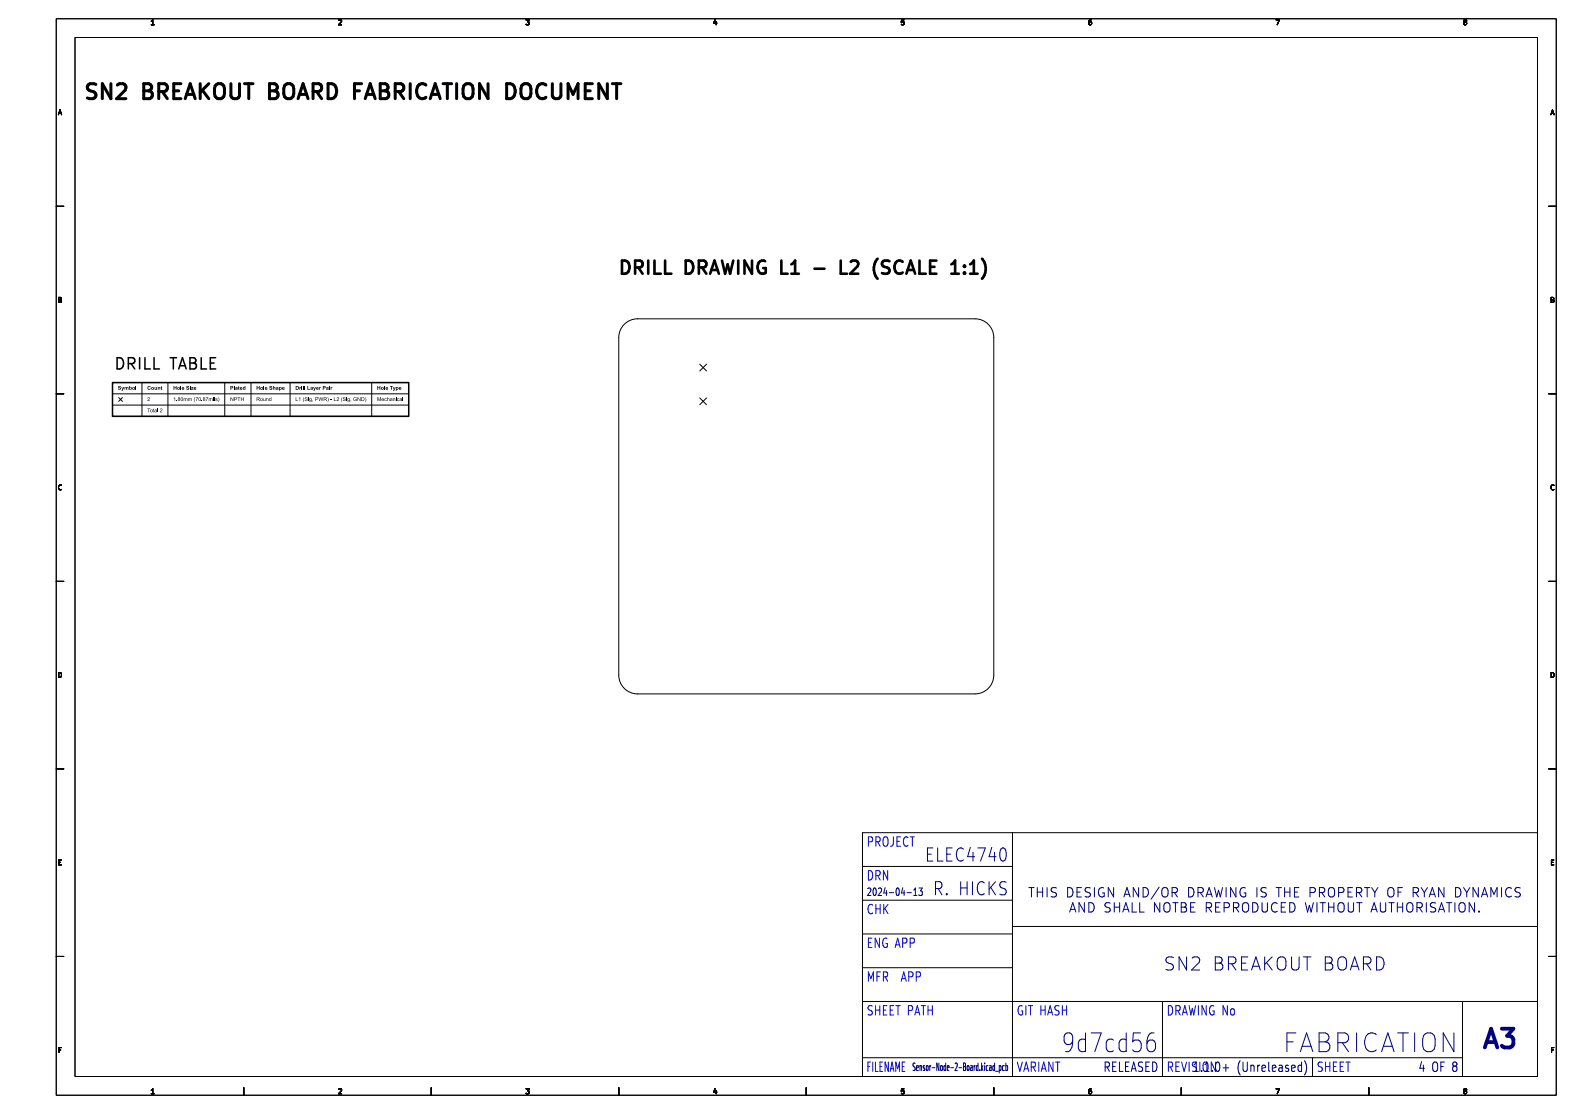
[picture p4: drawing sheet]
<svg xmlns="http://www.w3.org/2000/svg" width="420mm" height="297mm" viewBox="0 0 420 297" stroke-linecap="round" stroke-linejoin="round" font-family="sans-serif">
<g fill="none" stroke="#000" stroke-width=".4">
<path d="M31.2 95.4a1.58 1.58 0 0 1 1.7 .9 1.58 1.58 0 0 1-.5 1.9l-1.2 .2zM34.2 96.9h1.2a.81 .81 0 0 0 .6-.7 .81 .81 0 0 0-.6-.8h-1.2v3M34.9 96.9l1 1.5M37.2 95.4v3M38.7 95.4v3h1.4M41.1 95.4v3h1.4M45.4 95.4h1.7M46.2 95.4v3M47.7 98.4l1-3 1 3M47.9 97.5h1.5M50.7 95.4l1.2 .1a.72 .72 0 0 1 .3 .7 .72 .72 0 0 1-.5 .6 .8 .8 0 0 1 .7 .7 .8 .8 0 0 1-.6 .9h-1.1zM50.7 96.8h1"/>
<path d="M53.7 95.4v3h1.4M56.1 96.8h1M57.5 95.4h-1.4v3h1.4M30 102h79v9h-79z"/>
</g>
<g fill="none" stroke="#000" stroke-width=".27">
<path d="M15 5h400v287h-400zM20 10h390v277h-390zM40.3 6.6h.8M40.3 5.7l.4-.4v1.3M90.3 5.4l.5-.1 .3 .4-.8 .9h.8M140.3 5.3h.8l-.4 .5 .3 .1v.6h-.7M190.7 5.2l-.4 1h.9M191 5.7v.9M241 5.3h-.6l-.1 .6h.7v.6h-.7M291 5.3l-.6 .3-.1 .7 .3 .3 .4-.1v-.6l-.4-.1-.3 .2M340.3 5.3h.9l-.6 1.3M390.6 5.9l-.3 .2 .3 .5 .5-.3-.3-.4"/>
<path d="M390.6 5.9l-.3-.3 .3-.3 .5 .2-.3 .4M390.6 5.9h.2M15.6 30.6l.4-1.3 .4 1.3M15.7 30.2h.6M413.6 30.6l.4-1.3 .4 1.3M413.7 30.2h.6M15 55h2M413 55h2M15.7 79.3h.4l.2 .2-.2 .4 .3 .4-.2 .3h-.5zM15.7 79.9h.4M413.6 79.3h.5l.2 .2-.2 .4 .3 .4-.3 .3h-.5zM413.6 79.9h.5"/>
<path d="M166.2 86.8a5 5 0 0 1 3.8-1.8h90a5 5 0 0 1 5 5v90a5 5 0 0 1-5 5h-90a5 5 0 0 1-5-5v-90a5 5 0 0 1 1.2-3.2zM186.6 97.1l1.8 1.8M188.4 97.1l-1.8 1.8M15 105h2M30 111h79M30 102h79M30 108h79M30 105h79M31.6 106l1 1M32.6 106l-1 1M37.9 102v9M44.8 102v9"/>
<path d="M59.9 102v9M66.9 102v9M77.4 102v9M99.1 102v9M186.6 106.1l1.8 1.8M188.4 106.1l-1.8 1.8M413 105h2M16.4 129.4a.58 .58 0 0 0-.8 .5 .58 .58 0 0 0 .8 .6M414.4 129.4a.58 .58 0 0 0-.8 .5 .58 .58 0 0 0 .8 .6M15 155h2M413 155h2M15.7 179.3a.66 .66 0 0 1 .7 .6 .66 .66 0 0 1-.7 .7z"/>
<path d="M413.6 179.3a.66 .66 0 0 1 .8 .6 .66 .66 0 0 1-.8 .7zM15 205h2M413 205h2M15.7 229.9h.5M16.3 229.3h-.6v1.3h.6M230 231h40M270 222v65M410 222h-180v65M413.7 229.9h.4M414.3 229.3h-.6v1.3h.6M15 255h2M230 249h40"/>
<path d="M230 240h40M230 258h40M270 247h140M413 255h2M15.8 279.9h.4M16.4 279.3h-.6v1.3M230 267h180M310 267v20M390 267v20M413.7 279.9h.5M414.4 279.3h-.7v1.3M40.3 290.7l.4-.4v1.3"/>
<path d="M40.3 291.6h.8M65 290v2M90.3 290.4l.5-.1 .3 .4-.8 .9h.8M115 290v2M140.3 290.3h.8l-.4 .5 .3 .1v.6h-.7M165 290v2M190.7 290.2l-.4 1h.9M191 290.7v.9M215 290v2M230 282h160M241 290.3h-.6l-.1 .6h.7v.6h-.7M265 290v2"/>
<path d="M291 290.3l-.6 .3-.1 .7 .3 .3 .4-.1v-.6l-.4-.1-.3 .2M315 290v2M340.3 290.3h.9l-.6 1.3M350 282v5M365 290v2M390.6 290.9l-.3-.3 .3-.3 .5 .2-.3 .4M390.6 290.9l-.3 .2 .3 .5 .5-.3-.3-.4M390.6 290.9h.2"/>
</g>
<g fill="#000">
<path d="M31.6 103l.3-.1 .3 .2h-.5l.1 .2a.39 .39 0 0 1 .4 .3 .39 .39 0 0 1-.4 .4 .39 .39 0 0 1-.3-.4l.6 .1-.6-.4z" fill-rule="evenodd"/>
<path d="M32.3 103.2h.2l.2 .5 .2-.5h.2l-.5 1h-.2l.2-.3z" fill-rule="evenodd"/>
<path d="M33.2 103.2h1l.1 .7h-.2l-.1-.6-.2 .6h-.2l-.1-.6-.1 .6h-.2z" fill-rule="evenodd"/>
<path d="M34.4 102.9h.2v.4a.33 .33 0 0 1 .5 0 .33 .33 0 0 1 0 .5 .33 .33 0 0 1-.5 0l-.2 .1v-.4l.3 .2a.21 .21 0 0 0 .2 0 .21 .21 0 0 0 .1-.3 .21 .21 0 0 0-.3-.1l-.3 .2z" fill-rule="evenodd"/>
<path d="M35.4 103.3a.38 .38 0 0 1 .6 .1 .38 .38 0 0 1-.3 .5 .38 .38 0 0 1-.4-.3h.2a.2 .2 0 0 0 .2 .1 .2 .2 0 0 0 .1-.3 .2 .2 0 0 0-.3 0l-.2 .2z" fill-rule="evenodd"/>
<path d="M36.2 102.9h.2v1h-.2z" fill-rule="evenodd"/>
<path d="M39.3 108.9h.8l-.4 .1v.9l-.1-.9z" fill-rule="evenodd"/>
<path d="M39.4 106a.35 .35 0 0 1 .6 .1 .35 .35 0 0 1-.3 .5l-.2 .2 .5 .1h-.7l.4-.4a.21 .21 0 0 0 .2-.3 .21 .21 0 0 0-.2-.2 .21 .21 0 0 0-.3 .2z" fill-rule="evenodd"/>
<path d="M39.4 103l.6-.1 .2 .3h-.2a.26 .26 0 0 0-.4 0 .26 .26 0 0 0 0 .4 .26 .26 0 0 0 .4-.1l.2 .1a.49 .49 0 0 1-.8 .2 .49 .49 0 0 1 0-.8z" fill-rule="evenodd"/>
<path d="M40.2 109.3a.36 .36 0 0 1 .5 0 .36 .36 0 0 1-.2 .6 .36 .36 0 0 1-.4-.3 .28 .28 0 0 0 .3 .2 .28 .28 0 0 0 .2-.3 .22 .22 0 0 0-.2-.2 .22 .22 0 0 0-.2 .3z" fill-rule="evenodd"/>
<path d="M40.4 103.3a.38 .38 0 0 1 .6 0 .38 .38 0 0 1-.2 .6 .38 .38 0 0 1-.5-.3h.2a.2 .2 0 0 0 .3 .1 .2 .2 0 0 0 .1-.3 .2 .2 0 0 0-.3 0l-.3 .2z" fill-rule="evenodd"/>
<path d="M40.8 109l.3 .2-.1 .5 .1 .2-.2-.1z" fill-rule="evenodd"/>
<path d="M41.3 109.2h.5v.7h-.5l-.1-.2a.27 .27 0 0 0 .3 .1 .27 .27 0 0 0 .2-.2l-.5 .1 .5-.2-.1-.2-.4 .1z" fill-rule="evenodd"/>
<path d="M41.2 103.2h.2l.1 .6 .2-.6h.2v.7l-.6-.1z" fill-rule="evenodd"/>
<path d="M42 108.9l.1 1z" fill-rule="evenodd"/>
<path d="M42.1 103.2l.6 .1v.6h-.2l-.1-.6-.1 .6h-.2z" fill-rule="evenodd"/>
<path d="M42.9 103l.2-.1 .2 .3-.2 .4 .2 .3-.3-.1z" fill-rule="evenodd"/>
<path d="M42.8 109a.35 .35 0 0 1 .5 .1 .35 .35 0 0 1-.3 .5l-.2 .2 .5 .1h-.7l.4-.4a.21 .21 0 0 0 .2-.3 .21 .21 0 0 0-.2-.2 .21 .21 0 0 0-.2 .2z" fill-rule="evenodd"/>
<path d="M46.3 102.9h.2v.4h.4v-.4h.2v1h-.2v-.4h-.4v.4h-.2z" fill-rule="evenodd"/>
<path d="M46.3 106.2l.4-.3v1l-.1-.8z" fill-rule="evenodd"/>
<path d="M47.1 106.8l.1 .1z" fill-rule="evenodd"/>
<path d="M47.4 103.3a.38 .38 0 0 1 .6 .1 .38 .38 0 0 1-.3 .5 .38 .38 0 0 1-.5-.3h.2a.2 .2 0 0 0 .3 .1 .2 .2 0 0 0 .1-.3 .2 .2 0 0 0-.3 0l-.3 .2z" fill-rule="evenodd"/>
<path d="M47.5 106a.27 .27 0 0 1 .4 0 .27 .27 0 0 1 0 .4 .27 .27 0 0 1 .2 .3 .27 .27 0 0 1-.3 .2 .27 .27 0 0 1-.3-.3 .21 .21 0 0 0 .3 .2 .21 .21 0 0 0 .1-.3 .21 .21 0 0 0-.4 .1h-.1l.2-.2-.2-.2a.21 .21 0 0 0 .3 .1 .21 .21 0 0 0 .1-.3l-.4 .2z" fill-rule="evenodd"/>
<path d="M48.1 102.9h.2v1h-.2z" fill-rule="evenodd"/>
<path d="M48.3 106a.43 .43 0 0 1 .5 .4 .43 .43 0 0 1-.5 .4v-.4a.25 .25 0 0 0 0 .4 .25 .25 0 0 0 .4 0 .25 .25 0 0 0 0-.4 .25 .25 0 0 0 0-.3 .25 .25 0 0 0-.4 0 .25 .25 0 0 0 0 .3z" fill-rule="evenodd"/>
<path d="M48.6 103.3l.4-.1 .2 .4-.5 .1h.4a.35 .35 0 0 1-.4 .2 .35 .35 0 0 1-.2-.4h.5l-.2-.2-.3 .2z" fill-rule="evenodd"/>
<path d="M49 106.2h.9l.1 .7-.3-.6-.2 .6-.2-.6-.3 .6z" fill-rule="evenodd"/>
<path d="M49.8 103l.3-.1 .3 .2h-.5l.1 .2a.39 .39 0 0 1 .4 .3 .39 .39 0 0 1-.4 .4 .39 .39 0 0 1-.4-.4l.7 .1-.6-.4z" fill-rule="evenodd"/>
<path d="M50.2 106.2h.8l.1 .7-.2-.6-.2 .6-.2-.6-.3 .6z" fill-rule="evenodd"/>
<path d="M50.6 102.9l.2 .2z" fill-rule="evenodd"/>
<path d="M50.6 103.2h.2v.7h-.2z" fill-rule="evenodd"/>
<path d="M51 103.2h.6l-.4 .6 .4-.1v.2h-.7l.4-.6h-.3z" fill-rule="evenodd"/>
<path d="M51.9 105.9l-.1 .8 .2 .5-.3-.6z" fill-rule="evenodd"/>
<path d="M51.8 103.3l.4-.1 .1 .4-.4 .1h.4a.35 .35 0 0 1-.4 .2 .35 .35 0 0 1-.2-.4h.4l-.1-.2-.3 .2z" fill-rule="evenodd"/>
<path d="M52.1 105.9h.7l-.4 1-.1-.3 .3-.6z" fill-rule="evenodd"/>
<path d="M53.1 106a.44 .44 0 0 1 .5 .4 .44 .44 0 0 1-.6 .4v-.4a.25 .25 0 0 0 .1 .4 .25 .25 0 0 0 .3 0 .25 .25 0 0 0 0-.4 .25 .25 0 0 0 0-.3 .25 .25 0 0 0-.3 0 .25 .25 0 0 0-.1 .3z" fill-rule="evenodd"/>
<path d="M53.8 106.8l.1 .1z" fill-rule="evenodd"/>
<path d="M54.2 106a.27 .27 0 0 1 .4 0 .27 .27 0 0 1 0 .4 .27 .27 0 0 1 .2 .3 .27 .27 0 0 1-.3 .2 .27 .27 0 0 1-.3-.3 .21 .21 0 0 0 .3 .2 .21 .21 0 0 0 0-.3 .21 .21 0 0 0-.3 .1h-.1l.2-.2-.2-.2a.21 .21 0 0 0 .3 .1 .21 .21 0 0 0 .1-.3l-.4 .2z" fill-rule="evenodd"/>
<path d="M54.9 105.9h.6l-.4 1v-.3l.3-.6z" fill-rule="evenodd"/>
<path d="M55.7 106.2h.9l.1 .7-.3-.6-.2 .6-.2-.6-.3 .6z" fill-rule="evenodd"/>
<path d="M56.8 105.9l.2 .1z" fill-rule="evenodd"/>
<path d="M56.8 106.2l.2 .7z" fill-rule="evenodd"/>
<path d="M57.1 105.9l.2 1z" fill-rule="evenodd"/>
<path d="M57.5 106.3l.4-.1 .1 .2-.4-.1 .1 .2a.27 .27 0 0 1 .2 .3 .27 .27 0 0 1-.3 .2 .27 .27 0 0 1-.2-.3 .22 .22 0 0 0 .3 .2 .22 .22 0 0 0 .2-.3l-.4-.1z" fill-rule="evenodd"/>
<path d="M58.2 105.9l.3 .5-.3 .8 .2-.8z" fill-rule="evenodd"/>
<path d="M61.4 105.9l.7 .8 .1-.8v1l-.6-.8-.2 .8z" fill-rule="evenodd"/>
<path d="M61.4 102.9h.5a.35 .35 0 0 1 .3 .5 .35 .35 0 0 1-.6 .1v.4h-.2v-.5l.6-.2-.4-.1v.3h-.2z" fill-rule="evenodd"/>
<path d="M62.4 102.9h.2v1h-.2z" fill-rule="evenodd"/>
<path d="M62.5 105.9h.3a.31 .31 0 0 1 .4 .3 .31 .31 0 0 1-.4 .3h-.2l-.1 .4v-.5l.6-.2-.5-.2-.1 .4z" fill-rule="evenodd"/>
<path d="M62.8 103.3l.5-.1 .1 .7h-.6l-.1-.2 .3 .1 .2-.2-.5 .1 .5-.3h-.5z" fill-rule="evenodd"/>
<path d="M63.3 105.9h.8l-.3 .1v.9l-.2-.9z" fill-rule="evenodd"/>
<path d="M63.5 103l.2-.1 .2 .3-.2 .4 .2 .3-.3-.1z" fill-rule="evenodd"/>
<path d="M64.2 105.9l.2 .4h.5l.1-.4v1l-.1-.5h-.5l-.2 .5z" fill-rule="evenodd"/>
<path d="M64 103.3l.5-.1 .1 .4-.5 .1h.5a.35 .35 0 0 1-.4 .2 .35 .35 0 0 1-.3-.4h.5l-.1-.2-.4 .2z" fill-rule="evenodd"/>
<path d="M64.8 103.3h.5v-.4h.1v1h-.5l-.2-.4 .2 .2a.21 .21 0 0 0 .4-.1 .21 .21 0 0 0-.3-.3l-.3 .2z" fill-rule="evenodd"/>
<path d="M68.4 102.9h.2v.4h.4v-.4h.2v1h-.2v-.4h-.4v.4h-.2z" fill-rule="evenodd"/>
<path d="M68.4 105.9h.5a.28 .28 0 0 1 .3 .2 .28 .28 0 0 1-.2 .4l.3 .4-.6-.4-.3 .4v-.5l.7-.2-.5-.2-.2 .4z" fill-rule="evenodd"/>
<path d="M69.5 106.3a.36 .36 0 0 1 .6 0 .36 .36 0 0 1-.2 .6 .36 .36 0 0 1-.5-.3 .28 .28 0 0 0 .3 .2 .28 .28 0 0 0 .2-.3 .22 .22 0 0 0-.2-.2 .22 .22 0 0 0-.2 .3z" fill-rule="evenodd"/>
<path d="M69.5 103.3a.38 .38 0 0 1 .6 .1 .38 .38 0 0 1-.2 .5 .38 .38 0 0 1-.5-.3h.2a.2 .2 0 0 0 .3 .1 .2 .2 0 0 0 .1-.3 .2 .2 0 0 0-.4 0l-.2 .2z" fill-rule="evenodd"/>
<path d="M70.3 102.9h.2v1h-.2z" fill-rule="evenodd"/>
<path d="M70.2 106.2l.3 .6 .3-.6v.7l-.5-.1z" fill-rule="evenodd"/>
<path d="M71 106.2l.5 .1 .1 .6-.3-.6-.3 .6z" fill-rule="evenodd"/>
<path d="M70.7 103.3l.5-.1 .1 .4-.5 .1h.5a.35 .35 0 0 1-.4 .2 .35 .35 0 0 1-.3-.4h.5l-.1-.2-.4 .2z" fill-rule="evenodd"/>
<path d="M71.9 103l.4-.1 .3 .2h-.5v.2a.39 .39 0 0 1 .5 .3 .39 .39 0 0 1-.4 .4 .39 .39 0 0 1-.4-.4l.6 .1-.5-.4z" fill-rule="evenodd"/>
<path d="M71.8 106.3h.4l.2-.4v1h-.5l-.1-.3a.2 .2 0 0 0 .3 .1 .2 .2 0 0 0 .1-.3 .2 .2 0 0 0-.3 0l-.2 .2z" fill-rule="evenodd"/>
<path d="M72.8 102.9h.2v.4h.4v.6h-.1l-.2-.6-.1 .6h-.2z" fill-rule="evenodd"/>
<path d="M73.7 103.3l.5-.1 .1 .7h-.6l-.1-.2h.4h-.4l.4-.3h-.4z" fill-rule="evenodd"/>
<path d="M74.4 103.2l.2 .1a.33 .33 0 0 1 .4 0 .33 .33 0 0 1 0 .5 .33 .33 0 0 1-.4 0v.4h-.2v-.7l.2 .2a.21 .21 0 0 0 .4-.1 .21 .21 0 0 0-.3-.3l-.3 .2z" fill-rule="evenodd"/>
<path d="M75.3 103.3l.5-.1 .1 .4-.5 .1h.5a.35 .35 0 0 1-.5 .2 .35 .35 0 0 1-.2-.4h.5l-.1-.2-.4 .2z" fill-rule="evenodd"/>
<path d="M78.9 105.9l.1 .9 .5 .1h-.6z" fill-rule="evenodd"/>
<path d="M78.9 102.9h.3a.5 .5 0 0 1 .5 .5 .5 .5 0 0 1-.5 .5h-.3v-.2h.3a.34 .34 0 0 0 .3-.4 .34 .34 0 0 0-.4-.2v.6h-.2z" fill-rule="evenodd"/>
<path d="M79.9 103.2h.4l-.2 .2-.1 .5h-.1z" fill-rule="evenodd"/>
<path d="M79.7 106.2l.3-.3v1l-.1-.8z" fill-rule="evenodd"/>
<path d="M80.4 102.9l.2 .2z" fill-rule="evenodd"/>
<path d="M80.4 103.2h.2v.7h-.2z" fill-rule="evenodd"/>
<path d="M80.8 102.9h.2v1h-.2z" fill-rule="evenodd"/>
<path d="M81 105.9l-.1 .8 .2 .5-.3-.6z" fill-rule="evenodd"/>
<path d="M81.2 102.9h.2v1h-.2z" fill-rule="evenodd"/>
<path d="M81.3 106l.5-.1 .2 .3a.27 .27 0 0 0-.3-.3 .27 .27 0 0 0-.2 .4h.1a.37 .37 0 0 1 .3 .5 .37 .37 0 0 1-.4 .2 .37 .37 0 0 1-.3-.4h.1a.24 .24 0 0 0 .2 .3 .24 .24 0 0 0 .3-.1 .24 .24 0 0 0-.2-.3l-.3-.2z" fill-rule="evenodd"/>
<path d="M82 102.9h.2v.8h.5v.2h-.7z" fill-rule="evenodd"/>
<path d="M82.2 105.9l.1 .1z" fill-rule="evenodd"/>
<path d="M82.2 106.2l.1 .7z" fill-rule="evenodd"/>
<path d="M82.6 106.3l.5-.1v.6a.32 .32 0 0 1-.2 .4 .32 .32 0 0 1-.4-.2h.5v-.2h-.5l.1-.3a.21 .21 0 0 0 .3 .2 .21 .21 0 0 0 0-.3 .21 .21 0 0 0-.3 .1h-.1z" fill-rule="evenodd"/>
<path d="M82.8 103.3l.6-.1v.7h-.6v-.2l.3 .1 .1-.2-.4 .1 .4-.3h-.4z" fill-rule="evenodd"/>
<path d="M83.3 106.8h.1l-.1 .3z" fill-rule="evenodd"/>
<path d="M83.5 103.2h.2l.2 .5 .1-.5h.2l-.4 1h-.2l.2-.3z" fill-rule="evenodd"/>
<path d="M84.1 105.9h.3a.31 .31 0 0 1 .4 .3 .31 .31 0 0 1-.3 .3h-.3l-.1 .4v-.5l.6-.2-.5-.2-.1 .4z" fill-rule="evenodd"/>
<path d="M84.4 103.3l.5-.1 .1 .4-.5 .1h.5a.35 .35 0 0 1-.5 .2 .35 .35 0 0 1-.2-.4h.5l-.1-.2-.4 .2z" fill-rule="evenodd"/>
<path d="M84.9 105.9l.3 .9 .3-.9h.1l.3 .9 .3-.9-.3 1-.3-.9-.4 .9z" fill-rule="evenodd"/>
<path d="M85.1 103.2h.5l-.2 .2-.1 .5h-.2z" fill-rule="evenodd"/>
<path d="M86.1 102.9h.5a.35 .35 0 0 1 .2 .5 .35 .35 0 0 1-.5 .1v.4h-.2v-.5l.5-.2-.3-.1v.3h-.2z" fill-rule="evenodd"/>
<path d="M86.3 105.9h.5a.28 .28 0 0 1 .3 .2 .28 .28 0 0 1-.3 .4l.4 .4-.6-.4-.3 .4v-.5l.7-.2-.5-.2-.2 .4z" fill-rule="evenodd"/>
<path d="M87 103.3l.6-.1v.7h-.6v-.2h.4h-.4l.4-.3h-.4z" fill-rule="evenodd"/>
<path d="M87.3 105.9l.3 .5-.2 .8 .1-.8z" fill-rule="evenodd"/>
<path d="M87.8 102.9l.2 .2z" fill-rule="evenodd"/>
<path d="M87.8 103.2h.2v.7h-.2z" fill-rule="evenodd"/>
<path d="M88.1 106.5l.4 .1z" fill-rule="evenodd"/>
<path d="M88.2 103.2h.4l-.2 .2v.5h-.2z" fill-rule="evenodd"/>
<path d="M89 105.9l.2 .9 .5 .1h-.7z" fill-rule="evenodd"/>
<path d="M89.9 106a.35 .35 0 0 1 .5 .1 .35 .35 0 0 1-.3 .5l-.2 .2 .5 .1h-.6l.3-.4a.21 .21 0 0 0 .2-.3 .21 .21 0 0 0-.2-.2 .21 .21 0 0 0-.2 .2z" fill-rule="evenodd"/>
<path d="M91.2 105.9l-.1 .8 .2 .5-.3-.6z" fill-rule="evenodd"/>
<path d="M91.5 106l.4-.1 .3 .3a.27 .27 0 0 0-.3-.3 .27 .27 0 0 0-.3 .4h.2a.37 .37 0 0 1 .3 .5 .37 .37 0 0 1-.4 .2 .37 .37 0 0 1-.3-.4h.1a.24 .24 0 0 0 .2 .3 .24 .24 0 0 0 .3-.2 .24 .24 0 0 0-.2-.2l-.3-.2z" fill-rule="evenodd"/>
<path d="M92.4 105.9l.1 .1z" fill-rule="evenodd"/>
<path d="M92.4 106.2l.1 .7z" fill-rule="evenodd"/>
<path d="M92.7 106.3l.6-.1v.6a.32 .32 0 0 1-.3 .4 .32 .32 0 0 1-.3-.2h.4v-.2h-.4l.1-.3a.21 .21 0 0 0 .3 .2 .21 .21 0 0 0 0-.4 .21 .21 0 0 0-.3 .2h-.2z" fill-rule="evenodd"/>
<path d="M93.5 106.8h.1l-.1 .3z" fill-rule="evenodd"/>
<path d="M94.4 106l.5-.1 .2 .3a.41 .41 0 0 0-.5-.2 .41 .41 0 0 0-.2 .6 .41 .41 0 0 0 .6 .1l-.3-.3h.4v.4a.54 .54 0 0 1-.7 0 .54 .54 0 0 1 0-.8z" fill-rule="evenodd"/>
<path d="M95.3 105.9l.7 .8 .1-.8v1l-.6-.8-.2 .8z" fill-rule="evenodd"/>
<path d="M96.3 105.9h.4a.5 .5 0 0 1 .5 .5 .5 .5 0 0 1-.5 .5h-.4l.4-.1a.39 .39 0 0 0 .3-.4 .39 .39 0 0 0-.3-.4h-.2l-.2 .8z" fill-rule="evenodd"/>
<path d="M97.3 105.9l.4 .5-.3 .8 .1-.8z" fill-rule="evenodd"/>
<path d="M100.6 102.9h.2v.4h.4v-.4h.2v1h-.2v-.4h-.4v.4h-.2z" fill-rule="evenodd"/>
<path d="M100.6 105.9h.2l.3 .9 .3-.9h.2v1l-.2-.8-.4 .8-.3-.8-.1 .8z" fill-rule="evenodd"/>
<path d="M101.7 103.3a.38 .38 0 0 1 .6 .1 .38 .38 0 0 1-.2 .5 .38 .38 0 0 1-.5-.3h.2a.2 .2 0 0 0 .3 .1 .2 .2 0 0 0 0-.3 .2 .2 0 0 0-.3 0l-.2 .2z" fill-rule="evenodd"/>
<path d="M101.8 106.3h.5l.1 .3h-.5l.1 .2 .3-.1a.29 .29 0 0 1-.4 .2 .29 .29 0 0 1-.2-.4h.6l-.2-.2-.4 .2z" fill-rule="evenodd"/>
<path d="M102.5 102.9h.2v1h-.2z" fill-rule="evenodd"/>
<path d="M102.6 106.3l.4-.1 .1 .2a.27 .27 0 0 0-.4-.1 .27 .27 0 0 0 0 .5 .27 .27 0 0 0 .4-.1 .36 .36 0 0 1-.5 .1 .36 .36 0 0 1 0-.5z" fill-rule="evenodd"/>
<path d="M102.9 103.3l.5-.1 .1 .4-.5 .1h.5a.35 .35 0 0 1-.5 .2 .35 .35 0 0 1-.2-.4h.5l-.1-.2-.4 .2z" fill-rule="evenodd"/>
<path d="M103.3 105.9l.1 .4h.4v.6l-.2-.6-.3 .6z" fill-rule="evenodd"/>
<path d="M104 102.9h.8v.2h-.3v.8h-.2v-.8h-.3z" fill-rule="evenodd"/>
<path d="M104.1 106.2h.5l.1 .7h-.6l-.1-.2a.27 .27 0 0 0 .3 .1 .27 .27 0 0 0 .2-.2l-.5 .1 .5-.2-.1-.2-.4 .1z" fill-rule="evenodd"/>
<path d="M104.8 103.2h.2l.1 .5 .2-.5h.2l-.5 1h-.2l.2-.3z" fill-rule="evenodd"/>
<path d="M104.8 106.2l.6 .1v.6l-.3-.6-.3 .6z" fill-rule="evenodd"/>
<path d="M105.6 105.9l.1 .1z" fill-rule="evenodd"/>
<path d="M105.6 106.2l.1 .7z" fill-rule="evenodd"/>
<path d="M105.6 103.2l.1 .1a.33 .33 0 0 1 .5 0 .33 .33 0 0 1 0 .5 .33 .33 0 0 1-.4 0v.4h-.2v-.7l.2 .1a.21 .21 0 0 0 .2 .1 .21 .21 0 0 0 .1-.3 .21 .21 0 0 0-.3-.1l-.2 .2z" fill-rule="evenodd"/>
<path d="M106 106.3l.3-.1 .2 .2a.27 .27 0 0 0-.4-.1 .27 .27 0 0 0 0 .5 .27 .27 0 0 0 .4-.1 .36 .36 0 0 1-.6 .1 .36 .36 0 0 1 .1-.5z" fill-rule="evenodd"/>
<path d="M106.5 103.3l.4-.1 .1 .4-.4 .1h.4a.35 .35 0 0 1-.4 .2 .35 .35 0 0 1-.2-.4h.5l-.2-.2-.3 .2z" fill-rule="evenodd"/>
<path d="M106.7 106.2h.4l.1 .7h-.5l-.1-.2a.27 .27 0 0 0 .3 .1 .27 .27 0 0 0 .2-.2l-.5 .1 .5-.2-.2-.2-.3 .1z" fill-rule="evenodd"/>
<path d="M107.4 105.9l.1 1z" fill-rule="evenodd"/>
</g>
<g fill="none" stroke="#000" stroke-width=".8">
<path d="M25.6 22.5l-1.6-.2a.97 .97 0 0 0-.7 1 .97 .97 0 0 0 .7 .9 1.46 1.46 0 0 1 1.6 1 1.02 1.02 0 0 1-.8 1.1l-1.5-.2M29.6 22.3v4l-2.3-4v4M31.3 22.7l.6-.4h.9a1.09 1.09 0 0 1 .6 1.7l-2.3 2.3h2.5M38.3 22.3h1.4a.97 .97 0 0 1 .8 1 .97 .97 0 0 1-.8 .9 1.07 1.07 0 0 1 1 1 1.07 1.07 0 0 1-.8 1.1h-1.6zM38.3 24.2h1.4M42.3 24.4h1.6a1.09 1.09 0 0 0 .8-1 1.09 1.09 0 0 0-.8-1.1h-1.6v4M43.3 24.4l1.3 1.9M46.3 24.2h1.4M48.2 22.3h-1.9v4h1.9M49.4 26.3l1.3-4 1.3 4M49.8 25.2h1.9M53.4 22.3v4"/>
<path d="M54 24l1.7 2.3M55.7 22.3l-2.3 2.3M57.4 22.9a1.34 1.34 0 0 1 1.5-.6 1.34 1.34 0 0 1 1 1.3v1.4a1.33 1.33 0 0 1-1.4 1.4 1.33 1.33 0 0 1-1.3-1.4zM61.6 22.3v3.2l.2 .4 .5 .4h.8l.4-.2 .4-.6v-3.2M65.2 22.3h2.3M66.3 22.3v4M71.9 22.3h1.3a.97 .97 0 0 1 .8 1 .97 .97 0 0 1-.8 .9 1.07 1.07 0 0 1 1 1 1.07 1.07 0 0 1-.8 1.1h-1.5zM71.9 24.2h1.3M76.2 22.5a1.33 1.33 0 0 1 1.4-.1 1.33 1.33 0 0 1 .7 1.2v1.4a1.33 1.33 0 0 1-1.3 1.4 1.33 1.33 0 0 1-1.3-1.4v-1.4l.2-.7zM79.5 26.3l1.3-4 1.3 4M79.9 25.2h1.9M83.5 24.4h1.5a1.09 1.09 0 0 0 .8-1 1.09 1.09 0 0 0-.8-1.1h-1.5v4"/>
<path d="M84.4 24.4l1.4 1.9M87.5 22.3h.9a2.16 2.16 0 0 1 1.4 2 2.16 2.16 0 0 1-1.4 2h-.9zM94.5 24.2h1.4M96.4 22.3h-1.9v4M97.4 26.3l1.3-4 1.3 4M97.8 25.2h1.9M101.4 22.3h1.3a.97 .97 0 0 1 .8 1 .97 .97 0 0 1-.8 .9 1.07 1.07 0 0 1 1 1 1.07 1.07 0 0 1-.8 1.1h-1.5zM101.4 24.2h1.3M105.4 24.4h1.5a1.09 1.09 0 0 0 .8-1 1.09 1.09 0 0 0-.8-1.1h-1.5v4M106.3 24.4l1.4 1.9M109.4 22.3v4M113.6 22.7a1.49 1.49 0 0 0-1.7-.2 1.49 1.49 0 0 0-.8 1.5 1.69 1.69 0 0 0 .5 1.8 1.69 1.69 0 0 0 1.8 .3l.2-.2"/>
<path d="M114.7 26.3l1.4-4 1.3 4M115.1 25.2h1.9M118.1 22.3h2.3M119.3 22.3v4M121.8 22.3v4M124 22.5a1.33 1.33 0 0 1 1.5-.1 1.33 1.33 0 0 1 .6 1.2v1.4a1.33 1.33 0 0 1-1.3 1.4 1.33 1.33 0 0 1-1.3-1.4v-1.4l.2-.7zM130.1 22.3v4l-2.2-4v4M135.1 22.3h.9a2.15 2.15 0 0 1 1.4 2 2.15 2.15 0 0 1-1.4 2h-.9zM139.5 22.5a1.33 1.33 0 0 1 1.4-.1 1.33 1.33 0 0 1 .7 1.2v1.4a1.33 1.33 0 0 1-1.4 1.4 1.33 1.33 0 0 1-1.3-1.4v-1.4l.2-.7zM145.6 22.7a1.49 1.49 0 0 0-1.7-.2 1.49 1.49 0 0 0-.8 1.5 1.69 1.69 0 0 0 .5 1.8 1.69 1.69 0 0 0 1.8 .3l.2-.2M147.3 22.3v3.2l.2 .4 .5 .4h.8l.6-.4 .2-.4v-3.2M151.5 26.3v-4l1.3 2.9 1.3-2.9v4"/>
<path d="M156.1 24.2h1.3M158 22.3h-1.9v4h1.9M162 22.3v4l-2.3-4v4M163.3 22.3h2.3M164.4 22.3v4"/>
</g>
<g fill="none" stroke="#000" stroke-width=".7">
<path d="M165.9 69.5a1.84 1.84 0 0 1 1.9 1.1 1.84 1.84 0 0 1-.6 2.2l-1.3 .2zM169.4 71.3h1.3a.95 .95 0 0 0 .7-.9 .95 .95 0 0 0-.7-.9h-1.3v3.5M170.2 71.3l1.2 1.7M172.9 69.5v3.5M174.5 69.5v3.5h1.7M177.4 69.5v3.5h1.6M182.9 69.5a1.84 1.84 0 0 1 1.9 1.1 1.84 1.84 0 0 1-.6 2.2l-1.3 .2zM186.4 71.3h1.3a.95 .95 0 0 0 .7-.9 .95 .95 0 0 0-.7-.9h-1.3v3.5M187.2 71.3l1.2 1.7M189.4 73l1.1-3.5 1.2 3.5M189.7 72h1.7M192.5 69.5l.9 3.5 .6-2.5 .7 2.5 .8-3.5"/>
<path d="M196.9 69.5v3.5M200.5 69.5v3.5l-2-3.5v3.5M204 69.6a1.44 1.44 0 0 0-1.6 .3 1.44 1.44 0 0 0-.4 1.6 1.31 1.31 0 0 0 .7 1.3 1.31 1.31 0 0 0 1.5-.2v-1.1h-.7M208.4 69.5v3.5h1.6M211 73h2M211 70.5l1-1v3.5M217.2 71.6h2.7M224.2 69.5v3.5h1.7M226.9 69.8l.5-.3h.8a.95 .95 0 0 1 .5 1.5l-2 2h2.2M234 69a4 4 0 0 0 0 5.3M237.2 69.6l-1.3-.1a.85 .85 0 0 0-.7 .8 .85 .85 0 0 0 .7 .8 1.28 1.28 0 0 1 1.3 .9 .89 .89 0 0 1-.7 1l-1.3-.2M240.7 69.8a1.31 1.31 0 0 0-1.5-.2 1.31 1.31 0 0 0-.7 1.4 1.48 1.48 0 0 0 .4 1.5 1.48 1.48 0 0 0 1.6 .3l.2-.2"/>
<path d="M241.7 73l1.2-3.5 1.1 3.5M242 72h1.7M245.2 69.5v3.5h1.7M248 71.1h1.2M249.7 69.5h-1.7v3.5h1.7M253.7 73h2M253.7 70.5l1-1v3.5M257.2 72.6l.2 .2-.2 .2M257.2 72.6l-.2 .2 .2 .2M257.2 70.8v.3M257.2 72.6v.4M257.2 70.8l.2 .2-.2 .1"/>
<path d="M257.2 70.8l-.2 .2 .2 .1M258.7 73h2M258.7 70.5l1-1v3.5M261.9 69a4 4 0 0 1 0 5.3"/>
</g>
<g fill="none" stroke="#00007f" stroke-width=".27">
<path d="M231.4 236.9l.5-.2 .3 .6-.9 1.4h.9M233 236.8l.2-.1a1.22 1.22 0 0 1 0 2 1.63 1.63 0 0 1-.2-1.9zM234.2 236.9l.6-.2 .3 .6-.9 1.4h.9M236 236.7l-.3 1.4h.9M236.4 237.4v1.3M237.2 238h1.1M239.2 236.8l.1-.1a1.22 1.22 0 0 1 0 2 1.64 1.64 0 0 1-.1-1.9zM240.7 236.7l-.3 1.4h.9M241.1 237.4v1.3M241.9 238h1.1M243.7 238.7h.8M243.7 237.3l.4-.6v2"/>
<path d="M245 236.7h.9l-.5 .8 .5 .2v.9l-.2 .1-.7-.1M247.3 227.7h1M248.7 226.1h-1.4v3.5h1.4M249.5 236.9h1.1a1 1 0 0 0 .6-.9 1 1 0 0 0-.6-.9h-1.1v3.5M250 226.1v3.5h1.5M250.2 236.9l1 1.7M252.5 238.2l.1 .2-.1 .2M252.5 238.2l-.2 .2 .2 .2M252.5 238.2v.4M252.5 227.7h1M253.9 226.1h-1.4v3.5h1.4M256.2 235.1v3.5"/>
<path d="M256.2 236.7h1.7M256.9 226.4a.98 .98 0 0 0-1-.3 .98 .98 0 0 0-.7 .8 1.95 1.95 0 0 0 .8 2.7l.9-.4M257.9 235.1v3.5M258.7 225.9l-.7 2.5h1.9M259.3 235.1v3.5M259.5 227.2v2.4M260.7 226.1h2l-1.2 3.5M262.5 235.4a.98 .98 0 0 0-1.1-.3 .98 .98 0 0 0-.7 .8 1.95 1.95 0 0 0 .9 2.7l.9-.4M263.7 235.1v3.5M264.2 236.6l1.3 2M264.5 225.9l-.8 2.5h1.9M265.2 227.2v2.4"/>
<path d="M265.5 235.1l-1.8 2M267 226.2a.68 .68 0 0 1 .8-.1 .68 .68 0 0 1 .4 .6 2.22 2.22 0 0 1-.6 2.9 .78 .78 0 0 1-.9-.7 3.1 3.1 0 0 1 .3-2.7zM268.3 235.2l-1.1-.1a.89 .89 0 0 0-.6 .8 .89 .89 0 0 0 .6 .8 1.07 1.07 0 0 1 1.1 1.2l-.6 .7-1.1-.2M274.3 236.6h1.5M275 236.6v2.5M276.6 236.6v2.5M276.6 237.8h1.4M278 236.6v2.5M279.2 236.6v2.5M281.7 236.8l-.9-.2-.5 .5 .2 .6 1.1 .5v.7l-.4 .2-.9-.1M284.7 236.6a1.26 1.26 0 0 1 1.4 1.3 1.26 1.26 0 0 1-1.4 1.2zM287.2 237.8h.8"/>
<path d="M288.4 236.6h-1.2v2.5h1.2M290.8 236.8l-1-.2-.3 .3v.7l1 .5 .3 .6-.5 .4-1-.1M291.8 236.6v2.5M294.3 236.8a1.23 1.23 0 0 0-1.5 .8 1.23 1.23 0 0 0 .9 1.5l.8-.2v-.8h-.5M297 236.6v2.5l-1.5-2.5v2.5M299.7 239.1l.8-2.5 .9 2.5M299.9 238.4h1.2M303.6 236.6v2.5l-1.4-2.5v2.5M304.8 236.6a1.26 1.26 0 0 1 1.5 1.3 1.26 1.26 0 0 1-1.5 1.2zM309.1 236.5l-2.1 3.2M309.9 237a.84 .84 0 0 1 1-.4 .84 .84 0 0 1 .6 .9v.8a.83 .83 0 0 1-.9 .9 .83 .83 0 0 1-.8-.9zM312.5 237.9l1.2-.1 .3-.3-.1-.6-.4-.3h-1v2.5"/>
<path d="M313.1 237.9l.9 1.2M317 236.6a1.26 1.26 0 0 1 1.4 1.3 1.26 1.26 0 0 1-1.4 1.2zM319.5 237.9l1.1-.1 .3-.3-.1-.6-.4-.3h-.9v2.5M320 237.9l.9 1.2M321.6 239.1l.8-2.5 .9 2.5M321.8 238.4h1.2M323.9 236.6l.6 2.5 .4-1.7 .5 1.7 .6-2.5M327 236.6v2.5M329.6 236.6v2.5l-1.5-2.5v2.5M332.1 236.8a1.23 1.23 0 0 0-1.5 .8 1.23 1.23 0 0 0 .9 1.5l.7-.2v-.8h-.5M335.2 236.6v2.5M337.7 236.8l-1-.2-.5 .5 .3 .6 1 .5v.7l-.3 .2-1-.1"/>
<path d="M340.3 236.6h1.4M341 236.6v2.5M342.5 237.8h1.5M342.5 236.6v2.5M344 236.6v2.5M345.2 237.8h.8M346.4 236.6h-1.2v2.5h1.2M349.3 237.9l1.2-.1 .3-.3-.2-.6-.3-.3h-1v2.5M351.8 237.9l1.2-.1 .3-.3-.2-.6-.3-.3h-1v2.5M352.4 237.9l.9 1.2M354.3 237a.84 .84 0 0 1 1-.4 .84 .84 0 0 1 .6 .9v.8a.83 .83 0 0 1-.9 .9 .83 .83 0 0 1-.8-.9zM357 237.9l1.1-.1 .3-.3-.1-.6-.4-.3h-.9v2.5"/>
<path d="M359.5 237.8h.8M360.6 236.6h-1.1v2.5h1.1M361.7 237.9l1.2-.1 .2-.3-.1-.6-.3-.3h-1v2.5M362.3 237.9l.8 1.2M363.9 236.6h1.4M364.6 236.6v2.5M365.8 236.6l.8 1.3M366.6 237.9v1.2M367.4 236.6l-.8 1.3M370.2 237a.84 .84 0 0 1 .9-.4 .84 .84 0 0 1 .6 .9v.8a.83 .83 0 0 1-.8 .9 .83 .83 0 0 1-.9-.9zM372.8 237.8h.8M374 236.6h-1.2v2.5"/>
<path d="M376.8 237.9l1.2-.1 .3-.3-.2-.6-.3-.3h-1v2.5M377.4 237.9l.9 1.2M379 236.6l.8 1.3M379.8 237.9v1.2M380.6 236.6l-.8 1.3M381.1 239.1l.9-2.5 .8 2.5M381.4 238.4h1.1M385 236.6v2.5l-1.4-2.5v2.5M388.1 236.6a1.26 1.26 0 0 1 1.5 1.3 1.26 1.26 0 0 1-1.5 1.2zM390.3 236.6l.8 1.3M391.1 237.9v1.2M392 236.6l-.9 1.3"/>
<path d="M394.2 236.6v2.5l-1.4-2.5v2.5M395 239.1l.9-2.5 .8 2.5M395.3 238.4h1.2M397.5 239.1v-2.5l.9 1.8 .8-1.8v2.5M400.4 236.6v2.5M403 236.9a1 1 0 0 0-1.2 0 1 1 0 0 0-.3 1.2 .94 .94 0 0 0 .5 .9 .94 .94 0 0 0 1-.1M405.4 236.8l-.9-.2-.4 .3v.7l1.1 .5 .2 .6-.5 .4-.9-.1M285.2 243.2l.9-2.5 .8 2.5M285.5 242.4h1.2M289.2 240.7v2.5l-1.5-2.5v2.5M290.3 240.7a1.26 1.26 0 0 1 1.5 1.2 1.26 1.26 0 0 1-1.5 1.3zM296.1 240.8l-1-.1-.5 .4 .3 .6 1 .5v.7l-.3 .3-1-.2"/>
<path d="M297.1 240.7v2.5M297.1 241.9h1.5M298.6 240.7v2.5M299.4 243.2l.8-2.5 .9 2.5M299.6 242.4h1.2M301.9 240.7v2.5h1.2M303.9 240.7v2.5h1.2M309.3 240.7v2.5l-1.5-2.5v2.5M310.7 240.8a.83 .83 0 0 1 .9-.1 .83 .83 0 0 1 .4 .8v.8a.83 .83 0 0 1-.8 .9 .83 .83 0 0 1-.9-.9v-.8zM312.7 240.7h1.5M312.9 255.3l-1.3-.2a.85 .85 0 0 0-.7 .8 .85 .85 0 0 0 .7 .9 1.28 1.28 0 0 1 1.3 .8 .89 .89 0 0 1-.7 1l-1.3-.2M313.4 240.7v2.5"/>
<path d="M315 240.7h.8l.4 .2 .1 .5-.5 .5a.67 .67 0 0 1 .6 .6 .67 .67 0 0 1-.5 .7h-.9zM315 241.9h.8M316.4 255.1v3.5l-2-3.5v3.5M317.5 241.9h.8M317.9 255.4l.5-.3h.8a.95 .95 0 0 1 .5 1.5l-2 2h2.2M318.7 240.7h-1.2v2.5h1.2M321.7 242l1.1-.1 .3-.4-.1-.6-.4-.2h-.9v2.5M322.3 242l.8 1.2M324.1 255.1h1.1a.85 .85 0 0 1 .7 .8 .85 .85 0 0 1-.7 .9 .93 .93 0 0 1 .9 .8 .93 .93 0 0 1-.7 1h-1.3zM324.1 256.8h1.1M324.2 241.9h.8M325.3 240.7h-1.1v2.5h1.1"/>
<path d="M326.4 242l1.2-.1 .2-.4-.1-.6-.3-.2h-1v2.5M327.6 256.9h1.3a.95 .95 0 0 0 .7-.9 .95 .95 0 0 0-.7-.9h-1.3v3.5M328.4 256.9l1.2 1.7M328.9 242l1.2-.1 .2-.4-.1-.6-.3-.2h-1v2.5M329.5 242l.8 1.2M331.1 256.8h1.1M331.7 240.8a.83 .83 0 0 1 .8-.1 .83 .83 0 0 1 .5 .8v.8a.83 .83 0 0 1-.9 .9 .83 .83 0 0 1-.8-.9v-.8zM332.7 255.1h-1.6v3.5h1.6M333.7 258.6l1.2-3.5 1.2 3.5M334 240.7a1.26 1.26 0 0 1 1.5 1.2 1.26 1.26 0 0 1-1.5 1.3zM334.1 257.6h1.6M336.5 240.7v2l.5 .5 .7-.2 .3-.3v-2"/>
<path d="M337.2 255.1v3.5M337.7 256.6l1.5 2M339.2 255.1l-2 2M340.6 240.9a1 1 0 0 0-1.3 0 1 1 0 0 0-.3 1.2 .94 .94 0 0 0 .5 .9 .94 .94 0 0 0 1.1-.1M340.7 255.6a1.17 1.17 0 0 1 1.4-.5 1.17 1.17 0 0 1 .8 1.2v1.1a1.17 1.17 0 0 1-1.2 1.3 1.17 1.17 0 0 1-1.1-1.3zM341.7 241.9h.8M342.8 240.7h-1.1v2.5h1.1M343.9 240.7a1.26 1.26 0 0 1 1.5 1.2 1.26 1.26 0 0 1-1.5 1.3zM344.4 255.1v2.8l.7 .7h.6l.7-.7v-2.8M347.6 255.1h2M348.1 240.7l.6 2.5 .5-1.8 .4 1.8 .6-2.5M348.6 255.1v3.5"/>
<path d="M351.2 240.7v2.5M352 240.7h1.4M352.7 240.7v2.5M353.4 255.1h1.2a.85 .85 0 0 1 .7 .8 .85 .85 0 0 1-.7 .9 .93 .93 0 0 1 .8 .8 .93 .93 0 0 1-.7 1h-1.3zM353.4 256.8h1.2M354.3 241.9h1.4M354.3 240.7v2.5M355.7 240.7v2.5M356.9 241a.84 .84 0 0 1 1-.3 .84 .84 0 0 1 .5 .8v.8a.83 .83 0 0 1-.8 .9 .83 .83 0 0 1-.8-.9zM357.2 255.3a1.16 1.16 0 0 1 1.3-.1 1.16 1.16 0 0 1 .6 1.1v1.1a1.17 1.17 0 0 1-1.2 1.3 1.17 1.17 0 0 1-1.2-1.3v-1.1l.2-.7zM359.5 240.7v2l.5 .5h.5l.4-.5v-2M360.1 258.6l1.1-3.5 1.2 3.5"/>
<path d="M360.4 257.6h1.7M361.8 240.7h1.4M362.5 240.7v2.5M363.6 256.9h1.3a.95 .95 0 0 0 .7-.9 .95 .95 0 0 0-.7-.9h-1.3v3.5M364.4 256.9l1.2 1.7M365.6 243.2l.8-2.5 .9 2.5M365.8 242.4h1.2M367.1 255.1a1.84 1.84 0 0 1 2 1.2 1.84 1.84 0 0 1-.7 2.1l-1.3 .2zM368.1 240.7v2l.5 .5h.4l.5-.5v-2M370.3 240.7h1.5M371.1 240.7v2.5M372.6 241.9h1.4"/>
<path d="M372.6 240.7v2.5M374 240.7v2.5M375.5 240.8a.83 .83 0 0 1 .8-.1 .83 .83 0 0 1 .5 .8v.8a.83 .83 0 0 1-.9 .9 .83 .83 0 0 1-.8-.9v-.8zM377.8 242l1.2-.1 .3-.4-.1-.6-.4-.2h-1v2.5M378.4 242l.9 1.2M380.3 240.7v2.5M382.8 240.8l-.9-.1-.4 .2v.7l1.1 .5 .2 .6-.4 .5-1-.2M383.6 243.2l.8-2.5 .8 2.5M383.8 242.4h1.2M385.7 240.7h1.4M386.4 240.7v2.5M388 240.7v2.5"/>
<path d="M389.2 241a.84 .84 0 0 1 .9-.3 .84 .84 0 0 1 .6 .8v.8a.83 .83 0 0 1-.8 .9 .83 .83 0 0 1-.9-.9zM393.2 240.7v2.5l-1.4-2.5v2.5M394.4 242.9v.3M286 277.5l-.3 .7-.4 .3h-.8l-.4-.3a2.07 2.07 0 0 1 0-2.6l.4-.2h.8l.5 .5a3.7 3.7 0 0 1-.9 4.5h-.8M289.5 277.3l-.4-.3h-.8l-.4 .3-.3 .7v1.4l.3 .7 .4 .3h.8l.4-.3M289.5 275.4v5M291 275.4h2.7l-1.8 5M296.9 277.3l-.4-.3h-.8l-.3 .3-.4 .7v1.4l.4 .7 .3 .3h.8l.4-.3M300.3 277.3l-.4-.3h-.7l-.4 .3-.4 .7v1.4l.4 .7 .4 .3h.7l.4-.3M300.3 275.4v5M304.1 275.4h-1.9l-.2 2.4 .6-.5h1l.3 .2a2.06 2.06 0 0 1 0 2.6l-.3 .3h-1l-.6-.5M307.7 275.4a1.42 1.42 0 0 0-1.7 1.2l-.2 .9v1.9l.2 .5 .6 .5h.8l.3-.3a2.06 2.06 0 0 0 0-2.6l-.3-.2h-.8l-.6 .5-.2 .4"/>
<path d="M343.2 277.8h1.6M345.6 275.4h-2.4v5M347.2 279h2.4M351.7 275.4h1.7a1.21 1.21 0 0 1 1 1.2 1.21 1.21 0 0 1-1 1.2 1.33 1.33 0 0 1 1.3 1.2 1.33 1.33 0 0 1-1 1.4h-2zM351.7 277.8h1.7M356.7 278h2a1.36 1.36 0 0 0 1-1.3 1.36 1.36 0 0 0-1-1.3h-2v5M357.9 278l1.7 2.4M361.7 275.4v5M367 275.9a1.86 1.86 0 0 0-2.2-.3 1.86 1.86 0 0 0-.9 1.9 2.12 2.12 0 0 0 .6 2.3 2.12 2.12 0 0 0 2.2 .3l.3-.2M368.9 279h2.4M372.7 275.4h2.9M374.1 275.4v5"/>
<path d="M377.2 275.4v5M379.6 276.1a1.68 1.68 0 0 1 1.9-.7 1.68 1.68 0 0 1 1.2 1.6v1.7a1.67 1.67 0 0 1-1.7 1.8 1.67 1.67 0 0 1-1.6-1.8v-1.7zM387.7 275.4v5l-2.9-5v5M244 283.5a.47 .47 0 0 0-.6 .3 .47 .47 0 0 0 .3 .6 .54 .54 0 0 1 .3 .5 .54 .54 0 0 1-.4 .5l-.1-.1M244.4 284.8l.5-.2-.2-.5-.2 .1-.1 .9 .2 .3 .2-.1M245.3 284.3l.2-.2 .2 .1v1.2M245.3 284.1v1.3M246.6 284.2l-.1-.1a.39 .39 0 0 0-.3 .4 .39 .39 0 0 0 .4 .3v.5h-.4M247.2 284.1l.3 .4-.2 .9-.3-.4zM247.9 284.1v1.3M248.2 284.1l-.3 .4M248.6 284.7h.7"/>
<path d="M250.4 283.4v2l-.6-2v2M250.9 284.2l.2-.1 .2 .4-.2 .9-.3-.4zM252.2 284.2l-.3-.1-.2 .4 .1 .8h.4M252.2 283.4v2M252.6 284.8l.5-.2-.2-.5-.2 .1-.1 .9 .1 .3 .3-.1M253.5 284.7h.8M254.7 283.6l.4-.2 .2 .6-.6 1.4h.6M255.7 284.7h.8M256.9 283.4a.53 .53 0 0 1 .6 .4 .53 .53 0 0 1-.2 .6l.2 .4v.4l-.6 .2zM256.9 284.4h.4M258.1 284.1l.3 .4-.2 .9-.3-.4zM258.8 284.2h.4l.1 1.2"/>
<path d="M259.3 284.6a.43 .43 0 0 0-.5 .3 .43 .43 0 0 0 .4 .5l.1-.1M259.7 284.1v1.3M260 284.1l-.3 .4M260.8 284.2l-.3-.1-.2 .4 .1 .8h.4M260.8 283.4v2M261.3 285.2v.2M261.7 283.4v2M261.8 284.7l.3 .7M262.1 284.1l-.4 .7M262.6 283.4v.2M262.6 284.1v1.3M263.5 284.2l-.3-.1-.2 .4 .1 .8h.4"/>
<path d="M263.9 284.2h.4v1.2M264.3 284.6a.43 .43 0 0 0-.5 .3 .43 .43 0 0 0 .4 .5l.1-.1M265.2 284.2l-.3-.1-.2 .4 .1 .8h.4M265.2 283.4v2M265.5 285.6h.7M266.5 284.2l.2-.1 .2 .4-.1 .8h-.3M266.5 284.1v2M267.8 284.2l-.3-.1-.2 .4 .1 .8h.4M268.2 284.2l.3-.1 .2 .4-.1 .8h-.4M268.2 283.4v2M294.7 284.5l1-.2 .1-.3-.1-.7-1-.1v2.5M295.2 284.5l.6 1.2"/>
<path d="M296.7 284.3h.7M297.7 283.2h-1v2.5h1M298.5 283.2v2.5h1M300.1 284.3h.7M301.1 283.2h-1v2.5h1M301.7 285.7l.6-2.5 .7 2.5M301.8 284.9h1M304.7 283.3h-1a.82 .82 0 0 0 0 .9 .82 .82 0 0 0 .8 .4l.2 .3-.2 .6h-.9M305.6 284.3h.6M306.5 283.2h-.9v2.5h.9M307.4 283.2a1.31 1.31 0 0 1 1.1 .7 1.31 1.31 0 0 1-.2 1.4l-.5 .4h-.4zM318.4 285.7h1.2"/>
<path d="M318.4 283.9l.6-.7v2.5M320.4 285.4v.3M321.3 285.7h1.1M321.3 283.9l.5-.7v2.5M323.3 285.4v.3M324.4 283.3l.4-.1a1.81 1.81 0 0 1 0 2.5h-.2a1.94 1.94 0 0 1-.2-2.4zM326.1 284.7h1.6M326.9 283.7v2M330.7 282.8a3.4 3.4 0 0 0 0 3.8M331.5 283.2v2l.3 .5 .6-.2 .2-.3v-2M333.6 284v1.7M333.6 284.2l.2-.2 .5 .1 .1 1.6"/>
<path d="M335.4 284v1.7M335.9 284l-.3 .1-.2 .4M336.5 284.8l1-.2-.1-.5-.6-.1-.3 .3 .1 1.2h.8M338.3 283.2v2.1l.3 .4M339.3 284.8l.9-.2-.1-.5-.5-.1-.3 .3 .1 1.2h.7M341.1 284.1h.7l.1 1.6M341.9 284.6l-.6 .1-.3 .4 .3 .6 .6-.2M343.6 284.1l-.5-.1-.3 .3 .1 .4 .7 .2v.6h-.8M344.4 284.8l1-.2-.1-.5-.6-.1-.3 .3 .1 1.2h.8M346.7 280.4l1.7-5 1.7 5M347.1 284.1l-.6-.1-.4 .5 .2 1h.8M347.1 283.2v2.5"/>
<path d="M347.8 282.8a3.4 3.4 0 0 1 0 3.8M368.4 280.4l1.7-5 1.6 5M379.1 283l-.5 1.8h1.2M379.6 284v1.7M382.3 283.3h.8a1.85 1.85 0 0 1-.2 2.4l-.6-.2a2.13 2.13 0 0 1 0-2.2zM384.2 284.3h.7M385.2 283.2h-1v2.5M387.7 284.2l-.3 .5 .1 .7 .2 .3 .6-.2 .2-.3-.1-.7-.3-.3M387.7 284.2l-.3-.5 .3-.5 .6 .1 .2 .3-.4 .6M387.7 284.2h.4"/>
</g>
<path d="M395.9 279.3l1.7-5 1.7 5M396.4 277.8h2.4M400.5 274.3h3.1l-1.7 1.9a1.35 1.35 0 0 1 1.7 .9v1.2l-.5 .7-.5 .3h-1.4l-.7-.5" fill="none" stroke="#00007f" stroke-width="1"/>
<g fill="none" stroke="#00f" stroke-width=".27">
<path d="M231.6 224.4h.7l.3-.2 .1-.6-.2-.4-.9-.1v2.5M231.6 232.1a1.31 1.31 0 0 1 1.1 .8 1.31 1.31 0 0 1-.2 1.4l-.5 .3h-.4zM233.6 233.4h.7l.3-.2 .1-.6-.2-.4-.9-.1v2.5M233.6 224.4h.7l.3-.2 .1-.6-.2-.4-.9-.1v2.5M234 233.4l.7 1.2M234 224.4l.7 1.2M235.8 223.2h.7a1.85 1.85 0 0 1-.2 2.4l-.5-.1a2.11 2.11 0 0 1 0-2.3zM236.7 232.1v2.5l-1.1-2.5v2.5M238.2 223.1v1.8a.68 .68 0 0 1-.7 .7M239.2 224.3h.6M240.1 223.1h-.9v2.5h.9M242.1 223.4l-.1-.2a.66 .66 0 0 0-1 .5l-.1 .8a.94 .94 0 0 0 .9 1.1l.3-.2"/>
<path d="M242.7 223.1h1.1M243.3 223.1v2.5M231.6 251.3h.6M232.5 250.1h-.9v2.5h.9M232.7 241.4l-.1-.2a.66 .66 0 0 0-1 .5l-.1 .8a.94 .94 0 0 0 .8 1.1l.4-.2M233.6 241.1v2.5M233.6 242.3h1.1M234.5 250.1v2.5l-1.1-2.5v2.5M234.7 241.1v2.5M234.8 259.1h-1v2.5M235.7 241.1v2.5M235.9 242.2l.9 1.4"/>
<path d="M236.5 250.2a.66 .66 0 0 0-1 .5l-.1 .8a.94 .94 0 0 0 .8 1.1l.4-.2v-.9h-.4M236.8 241.1l-1.1 1.4M238.7 252.6l.7-2.5 .6 2.5M238.9 251.9h.9M240.7 251.4h.8l.3-.2v-.6l-.1-.4-1-.1v2.5M242.7 251.4h.8l.3-.2v-.6l-.1-.4-1-.1v2.5M231.6 261.6v-2.5l.6 1.8 .7-1.8v2.5M232.6 268.2h-.9a.82 .82 0 0 0-.1 .9 .82 .82 0 0 0 .8 .4l.2 .4-.2 .6h-.9M233.5 268.1v2.5M233.5 269.3h1.1M233.8 260.3h.7M234.6 268.1v2.5"/>
<path d="M235.6 260.4h.7l.3-.2 .1-.6-.2-.4-.9-.1v2.5M235.6 269.3h.6M236 260.4l.7 1.2M236.5 268.1h-.9v2.5h.9M237.4 269.3h.6M238.3 268.1h-.9v2.5h.9M238.9 268.1h1.1M239.5 268.1v2.5M240.3 261.6l.7-2.5 .7 2.5M240.5 260.9h1M242.2 269.4h.8l.3-.2 .1-.6-.2-.4-1-.1v2.5M242.3 260.4h.8l.3-.2 .1-.6-.2-.4-1-.1v2.5"/>
<path d="M243.9 270.6l.7-2.5 .7 2.5M244.1 269.9h1M244.3 260.4h.8l.3-.2 .1-.6-.2-.4-1-.1v2.5M245.7 268.1h1.1M246.2 268.1v2.5M247.5 269.3h1.1M247.5 268.1v2.5M248.6 268.1v2.5M272.6 268.2a.66 .66 0 0 0-1 .5l-.1 .8a.94 .94 0 0 0 .8 1.1l.4-.2v-.9h-.4M273.6 268.1v2.5M274.2 268.1h1.2M274.8 268.1v2.5"/>
<path d="M277.6 269.3h1.1M277.6 268.1v2.5M278.7 268.1v2.5M279.4 270.6l.6-2.5 .7 2.5M279.6 269.9h.9M282.4 268.2h-.9a.82 .82 0 0 0-.1 .9 .82 .82 0 0 0 .8 .4l.2 .4-.2 .6h-.9M283.3 269.3h1.1M283.3 268.1v2.5M284.4 268.1v2.5M311.6 268.1a1.3 1.3 0 0 1 1.1 .8 1.3 1.3 0 0 1-.2 1.4l-.5 .3h-.4zM313.6 269.4h.7l.3-.2 .1-.6-.2-.4-.9-.1v2.5M314 269.4l.7 1.2"/>
<path d="M315.3 270.6l.6-2.5 .7 2.5M315.5 269.9h.9M317.1 268.1l.5 2.5 .3-1.8 .4 1.8 .5-2.5M319.6 268.1v2.5M321.7 268.1v2.5l-1.2-2.5v2.5M323.7 268.2a.66 .66 0 0 0-1.1 .5l-.1 .8a.94 .94 0 0 0 .9 1.1l.4-.2v-.9h-.4M327.3 268.1v2.5l-1.2-2.5v2.5M328.3 269.1l.5-.2 .4 .5v.7l-.4 .5-.5-.1-.2-.4zM231.4 284.3h.5M232.2 283.2h-.8v2.5M232.7 283.2v2.5M233.4 283.2v2.5h.8"/>
<path d="M234.7 284.3h.5M235.4 283.2h-.7v2.5h.7M236.9 283.2v2.5l-.9-2.5v2.5M237.4 285.7l.5-2.5 .5 2.5M237.5 284.9h.7M238.9 285.7v-2.5l.5 1.7 .5-1.7v2.5M240.6 284.3h.5M241.3 283.2h-.7v2.5h.7M271.3 283.2l.6 2.5 .7-2.5M273 285.7l.7-2.5 .6 2.5M273.2 284.9h.9M275 284.5l.9-.2 .2-.3-.2-.7-.9-.1v2.5"/>
<path d="M275.5 284.5l.6 1.2M277 283.2v2.5M277.7 285.7l.6-2.5 .7 2.5M277.8 284.9h1M280.8 283.2v2.5l-1.1-2.5v2.5M281.5 283.2h1.1M282 283.2v2.5M311.6 284.5h.7l.3-.3 .1-.6-.2-.3-.9-.1v2.5M312 284.5l.7 1.2M313.6 284.3h.6M314.5 283.2h-.9v2.5h.9M315.1 283.2l.7 2.5 .6-2.5"/>
<path d="M317.1 283.2v2.5M319.1 283.3h-1a.82 .82 0 0 0 0 .9 .82 .82 0 0 0 .8 .4l.2 .3-.2 .6h-1M319.9 283.2v2.5M321.1 283.3h.7a1.85 1.85 0 0 1-.1 2.4l-.6-.2a2.12 2.12 0 0 1 0-2.2zM324.1 283.2v2.5l-1.1-2.5v2.5M352.6 283.3h-.9a.82 .82 0 0 0-.1 .9 .82 .82 0 0 0 .8 .4l.2 .3-.2 .6h-.9M353.5 284.3h1.1M353.5 283.2v2.5M354.6 283.2v2.5M355.6 284.3h.6M356.5 283.2h-.9v2.5h.9M357.4 284.3h.6"/>
<path d="M358.3 283.2h-.9v2.5h.9M358.9 283.2h1.1M359.5 283.2v2.5"/>
</g>
<g font-size="6.7" fill="#fff">
<text x="344.8" y="281">FABRICATION</text>
<text x="396" y="279.5">A3</text>
</g>
<g font-size="5.3" fill="#fff">
<text x="22" y="26.5">SN2 BREAKOUT BOARD FABRICATION DOCUMENT</text>
<text x="286.5" y="281">9d7cd56</text>
</g>
<g font-size="4.7" fill="#fff">
<text x="168" y="73.1">DRILL DRAWING L1 - L2 (SCALE 1:1)</text>
<text x="314.7" y="258.8">SN2 BREAKOUT BOARD</text>
</g>
<g font-size="4" fill="#fff">
<text x="30.2" y="98.5">DRILL TABLE</text>
<text x="249.7" y="230">ELEC4740</text>
<text x="249.7" y="239">R. HICKS</text>
</g>
<text font-size="3.3" fill="#fff" x="231.6" y="241.3">THIS DESIGN AND/OR DRAWING IS THE PROPERTY OF RYAN DYNAMICSAND SHALL NOTBE REPRODUCED WITHOUT A</text>
<g font-size="2.7" fill="#fff">
<text x="231" y="225.5">PROJECT</text>
<text x="231" y="234.5">DRN</text>
<text x="231" y="243.5">CHK</text>
<text x="231" y="252.5">ENG APP</text>
<text x="231" y="261.5">MFR APP</text>
<text x="231" y="270.5">SHEET PATH</text>
<text x="271" y="270.5">GIT HASH</text>
<text x="311" y="270.5">DRAWING No</text>
<text x="271" y="285.8">VARIANT</text>
<text x="296.1" y="285.8">RELEASED</text>
<text x="311" y="285.8">REVISION</text>
<text x="318.5" y="285.8">1.1.0+ (Unreleased)</text>
<text x="351" y="285.8">SHEET</text>
<text x="379.4" y="285.8">4 OF 8</text>
</g>
<g font-size="2" fill="#fff">
<text x="231" y="239">2024-04-13</text>
<text x="231" y="285.8">FILENAME</text>
</g>
<g font-size="1.7" fill="#fff">
<text x="40" y="6.6">1</text>
<text x="90" y="6.6">2</text>
<text x="140" y="6.6">3</text>
<text x="190" y="6.6">4</text>
<text x="240" y="6.6">5</text>
<text x="290" y="6.6">6</text>
<text x="340" y="6.6">7</text>
<text x="390" y="6.6">8</text>
<text x="15.5" y="30.6">A</text>
<text x="413.5" y="30.6">A</text>
<text x="15.5" y="80.6">B</text>
<text x="413.5" y="80.6">B</text>
<text x="15.5" y="130.6">C</text>
<text x="413.5" y="130.6">C</text>
<text x="15.5" y="180.6">D</text>
<text x="413.5" y="180.6">D</text>
<text x="15.5" y="230.6">E</text>
<text x="413.5" y="230.6">E</text>
<text x="15.5" y="280.6">F</text>
<text x="413.5" y="280.6">F</text>
<text x="40" y="291.7">1</text>
<text x="90" y="291.7">2</text>
<text x="140" y="291.7">3</text>
<text x="190" y="291.7">4</text>
<text x="240" y="291.7">5</text>
<text x="290" y="291.7">6</text>
<text x="340" y="291.7">7</text>
<text x="390" y="291.7">8</text>
</g>
<text font-size="1.3" fill="#fff" x="245.7" y="285.5">Sensor-Node-2-Board.kicad_pcb</text>
</svg>
